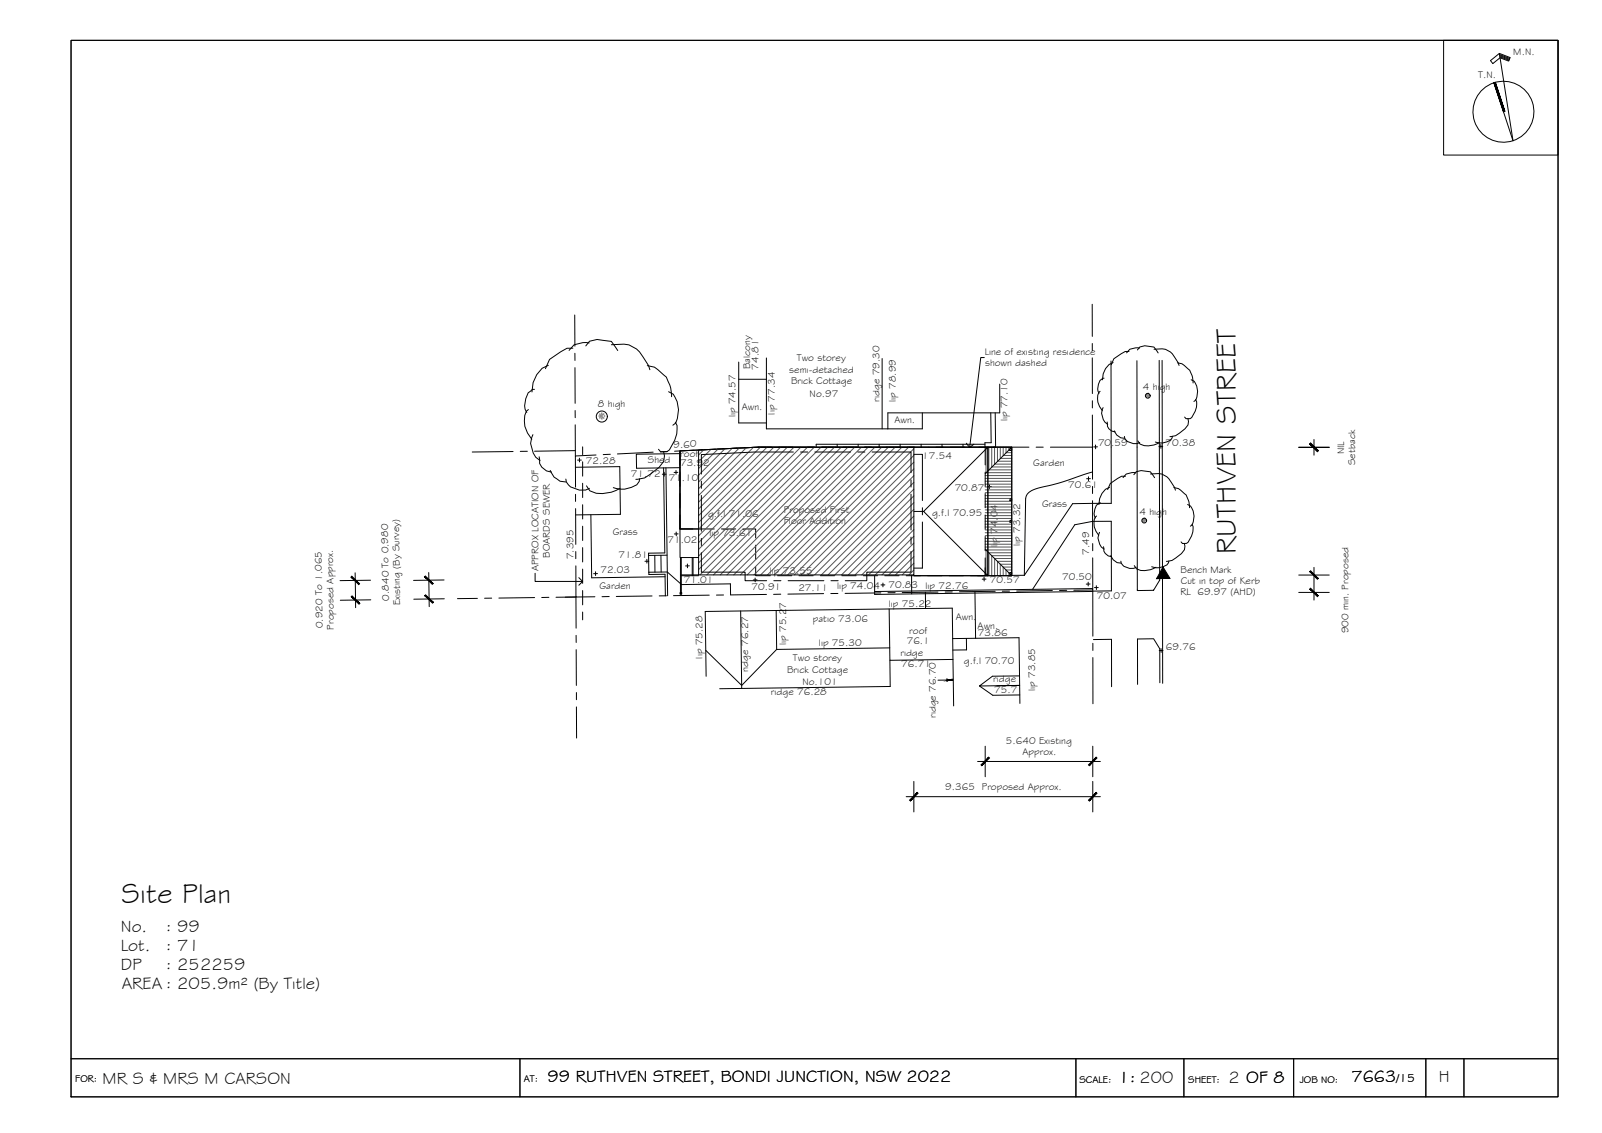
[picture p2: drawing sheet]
<svg xmlns="http://www.w3.org/2000/svg" width="420mm" height="297mm" viewBox="0 0 420 297" stroke-linecap="round" stroke-linejoin="round" font-family="sans-serif">
<!-- layer: TEXT -->
<path d="M305 148.6l1.8 3h-3.4zM303.4 151.6h3.4z" fill="#000" stroke="#000" stroke-width=".26"/>
<!-- layer: BORDER -->
<g fill="none" stroke="#000" stroke-width=".26">
<path d="M18.6 10.6h390v277h-390zM378.6 10.6h30v30.1h-30zM393.2 14l2.8 1.1-.3 .9-2.3-.9-1.9 1.6-.6-.8 2.3-1.9 3.6 22.9-5-15.2M393.3 14.3l2.7 1M393.3 14.6l2.6 1M393.4 14.9l2.4 .9M392.2 21.6l2.5 7.6M18.6 277.6h390M136.4 277.6v10M282.2 277.6v10M310.5 277.6v10M339.3 277.6v10"/>
<path d="M374 277.6v10M383.9 277.6v10"/>
<circle cx="394.3" cy="29.3" r="8"/>
</g>
<!-- layer: 0 -->
<path d="M258.2 93.7h-1l-2.9 23.6M253.4 116.2l.9 1.1 1.1-.8M140.3 150.3v2.1h12.5M151.8 151.4l1 1-1 1" fill="none" stroke="#000" stroke-width=".26"/>
<!-- layer: EXISTING -->
<g fill="none" stroke="#000" stroke-width=".26">
<path d="M291.4 94.7l.1 37.3-10.2 .1-12.6 18.7M304 94.5l.2 57.6-1.7 2.7h-4.2l-.1-60.2M304.8 94.5l.1 84.6M178.3 118.9l-11.4 .2v3.7l11.4-.2M178.3 118.2v20.5M182 118l-3.7 .2v3.7M187.6 117.8l-3.7 .2M193.3 117.5l-3.8 .2M219.6 116.5v.7M225.1 116.5v.7M230.6 116.5v.7M236.1 116.5v.7"/>
<path d="M241.6 116.5v.7M247.1 116.5v.7M252.6 116.5v.7M254.9 117.2h3.5v4.7M258.3 116.5h-44.2v.7M258.4 117.2h-59.6l-3.7 .2M259.8 108.2l.2 7.9h-1.7v1.1M261 108.2l.1 9M261.1 117.2h-2.7h7v33.7h-9M264.9 117.6h.5v.5h-.5zM150.9 122.5l11.6-.2 .2 12.5-11.7 .2M155 135l.2 16.5 19.2-.3"/>
<path d="M174 122.7l.4 22.3h-4.3v.6M174.7 122.7l.4 33.5M178.3 135v3.7h3.4M183.6 138.7h3.7M189.2 138.7h3.8M194.8 138.7h3.4v2.3M258.4 123.8v3.7M258.4 129.4v3.7M258.4 135v3.8M264.9 136.4h.5v.5h-.5zM264.9 130.8h.5v.5h-.5zM286.5 123.7a134.6 134.6 0 0 1-15.4 4.7 2.86 2.86 0 0 0-2.1 2.4l-.3 20"/>
<path d="M170.1 145.6l.1 4.4M170.2 150h4.8l3.8 3.3 12.8-.2v2.9M170.2 150v.6h4.2l.1 5.6M171.7 145.6l.1 4.4M173.3 145.6l.1 4.4M174.9 145.6h-4.8M178.5 155.3l-.1 .5h.4l-.1-.5M178.5 146.2v9.6M178.7 150.9h4.5M178.7 150.7h2.9M178.7 146.2v9.6M181.6 146.2v4.7"/>
<path d="M181.8 150.7h1.4M181.8 146.2v4.7M198.2 148.6v2.3h3.8M198.2 142.9v3.8M203.9 150.9h3.8M209.5 150.9h3.8M215.2 150.9h3.7M220.8 150.9h3.7M226.4 150.9h3.8M229.4 150.9v4.9l57.2-.7M232 150.9h3.8M237.7 150.9h3.7"/>
<path d="M239.1 150.9v4.8M243.3 150.9h3.7M248.9 150.9h3.8M258.4 146.3v4.6h-3.9M258.4 140.6v3.8M258.4 148.9v2M264.9 150.1h.5v.5h-.5zM268.7 150.8h-3.3M270.8 154.5l11.1-16.9 4.7-.9h4.9v18.2l-4.9 .1M286.6 154.3l-57.2 .8M286.8 167.7l4.7-.1v12.4M304.2 179v-8.9l-1.6-2.6h-4.3l.1 11.9"/>
</g>
<!-- layer: ROOFPLAN EXIST. -->
<g fill="none" stroke="#000" stroke-width=".26">
<path d="M193.7 94.9v16h7.3M193.7 99.4h7.3M201 93.8v18.6h40.9v-4.2M231.4 94v18.4M178.3 118.2v20.5M262.2 100.7v7.5h-29.3v4.2M178.3 138.7l.1 7.5h4.8M178.3 138.7h4.9M183.6 138.7h-5.3v-20.5l20.5-1h60.3v33.7h-19.4M239.7 134.1h2.5l16.9-16.9v33.7l-16.9-16.8M233.2 159.7l.1 10.2M242.7 155.3v4.2"/>
<path d="M255.7 155.1l.2 12.3M194.3 160.2l.2 20.3M203.6 160.1l.1 10.2M203.7 170.3l-9.2 9.4-9.4-9.2M233.3 169.9l.1 3.2 16.5-.2M233.3 169.9l-29.6 .4M233.4 173.1l.1 6.9-44.7 .6M249.9 167.4l-.1-8-64.8 .9 .2 17M249.9 167.4l.2 17.7M249.9 167.4l17.4-.2 .2 17.2M253.5 167.4v3h-3.6M256.9 179.8l3.5 2.5 7.1-.1"/>
<path d="M267.4 177.2l-7.1 .1-3.4 2.5 10.5-.1-6 .1"/>
</g>
<!-- layer: BOUNDARY -->
<g fill="none" stroke="#000" stroke-width=".26">
<path d="M286.5 79.8v8.4M150.7 82.6l.1 8.2M150.8 92.6v1.9M150.8 96.4v9.3M286.5 93.8v9.4M286.5 90.1v1.8M134.6 118.4l-10.7 .1M138.3 118.3h-1.9M150.8 107.6l.1 1.9M150.9 111.4v8.1M150.9 118.1l-10.7 .2M156.3 119.3l-5.4 .2v8.2"/>
<path d="M160.1 119.1l-1.9 .1M171.3 118.5l-9.4 .5M175.1 118.4l-1.9 .1M186.3 117.8l-9.4 .5M190 117.7h-1.8M209.9 117.2h-11.1l-6.9 .4M211.7 117.2h1.9M215.5 117.2h9.4M226.7 117.2h1.9M230.5 117.2h9.4M241.8 117.2h1.8M245.5 117.2h9.4"/>
<path d="M256.7 117.2h1.9M260.5 117.2h9.4M271.7 117.2h1.9M275.5 117.2h11v8.4M286.5 105.1v1.8M286.5 108.8v8.4M150.9 129.6v1.9M151 133.3v9.4M286.5 131.3l.1 9.3M286.5 127.5v1.9M125.2 156.9h-5.2M129 156.8h-1.9"/>
<path d="M140.2 156.7l-9.4 .1M144 156.6h-1.9M145.8 156.6l5.3-.1v8.2M151 144.6v1.9M151 148.4l.1 8.1h4.9M159.8 156.4h-1.9M171 156.2l-9.4 .2M174.8 156.2h-1.9M186 156l-9.4 .2M189.8 156h-1.9M201 155.8l-9.3 .2M204.8 155.8h-1.9"/>
<path d="M216 155.6l-9.4 .2M219.8 155.6h-1.9M231 155.4l-9.4 .2M234.8 155.4h-1.9M246 155.2l-9.4 .2M249.8 155.2h-1.9M261 155l-9.4 .1M264.8 155h-1.9M276 154.8l-9.4 .2M279.8 154.8h-1.9M286.6 146.3v8.4h-5M286.6 142.5v1.9"/>
<path d="M286.6 154.7v12.1M151.1 166.6v1.8M151.1 170.3l.1 9.4M286.6 168.6v1.9M286.6 172.4v12.1M151.2 185.3v8.2M151.2 181.6v1.8"/>
</g>
<!-- layer: TEXT1 -->
<path d="M151.1 156.5l-2.8 .1M302.5 154.6v.2" fill="none" stroke="#000" stroke-width=".26"/>
<!-- layer: VEGSPREAD -->
<g fill="none" stroke="#000" stroke-width=".26">
<path d="M143.8 95.8l-1.6 .8-1.4 1.6-1 2.1-.3 2.5M150.2 91.3h-1.5l-4.6 2.9-1 2.5M153.6 90.7l1-1.2 2-.5 3.7 .5 1.7 2.4M154.5 89.9l-1.6-.1-2.3 .6-1.3 1.5M160.3 90.4l3.3-.2a6.1 6.1 0 0 1 5 3.4l1.5 2.3 .3 1M169.8 95.9l1.8 .4 .9 .6 2.3 2 .4 1.1a7.5 7.5 0 0 1 .9 4M289.6 99.2a1.95 1.95 0 0 0-1.5 1.5l-.2 1.3 .4 1.1M291.9 95.1a4.5 4.5 0 0 0-2.8 4.5M296.1 92.1l-1 .1-3 1.9-.6 1.5M298.3 91.8l.6-.8 1.3-.4 2.4 .4 1.1 1.5M298.9 91.2h-1.1l-1.5 .4-.8 .9M302.7 91.6a4.5 4.5 0 0 1 5.3 2l1 1.5 .2 .7"/>
<path d="M308.8 95.1a4.7 4.7 0 0 1 3.5 2.7l.5 1.1 .1 1.5M312.4 99.6a3 3 0 0 1 1.7 3l-.5 2.3-.5 .4M138.6 107.4l-.5 .4a6.7 6.7 0 0 0 1.4 7.4M139.8 114a5.1 5.1 0 0 0 1.8 6.7M140.2 102.1h-.6l-1.1 .9-.6 1.5-.3 1.9 .1 .9 .5 .9M141.4 119.8l.1 .6a3.1 3.1 0 0 0 3.1 3.4M174 118.4l.3 1.1-.2 1.5-1.2 1.5-3.8 2.8-2.3 .4M175.4 102.7l1.2 .6a7.3 7.3 0 0 1 .6 7.6l-.7 .6M177.1 110.7l.5 .9a8.2 8.2 0 0 1-2.7 6.8h-1.6l-.6-.6M288.5 102.6a3.1 3.1 0 0 0-.1 4l.7 1M289.3 106.9a3.3 3.3 0 0 0 1.2 4.4M290.4 110.6a2.19 2.19 0 0 0 2.1 2.6"/>
<path d="M292.3 113a2.72 2.72 0 0 0 2.6 1.9M294.9 114.4l.1 .5a2.88 2.88 0 0 0 3.9 1.1M298.4 115.6l.6 .8a5.4 5.4 0 0 0 5.2-.4M307.5 114.4l-.1 .4a3.9 3.9 0 0 1-4.4 1.1M311.6 109.8l.1 .7-.1 .9-.8 1-2.5 1.8-1.5 .3M313.5 104.7a4.4 4.4 0 0 1-1.4 5.1h-1l-.4-.5M144.3 123.3l1 1.8 1.6 1.1 1.5 .2M148.4 125.6l.1 .8a4.4 4.4 0 0 0 6.1 1.6M153.8 127.4l.9 1.3a8.2 8.2 0 0 0 7.9-.7M167.8 125.5l-.2 .7-.6 .9a6.7 6.7 0 0 1-6.1 .7M287.6 135.3a2.68 2.68 0 0 0-.6 2.9l.5 1.1 .7 1M288.4 139.6a3.2 3.2 0 0 0 1.2 4.4"/>
<path d="M288.6 131.9a1.99 1.99 0 0 0-1.4 1.5l-.3 1.3 .4 1.1M291 127.8a4.6 4.6 0 0 0-2.8 4.5M295.2 124.9h-1l-3 1.9-.7 1.5M297.4 124.5l.6-.8 1.3-.3 2.4 .3 1.1 1.5M297.9 124l-1-.1-1.5 .4-.9 .9M301.7 124.3a4.5 4.5 0 0 1 5.4 2l1 1.5 .2 .7M307.9 127.8a4.8 4.8 0 0 1 3.5 2.7l.4 1.1 .2 1.5M311.5 132.3a3.5 3.5 0 0 1 1.5 4.5l-.3 .8-.5 .4M312.6 137.4a3.5 3.5 0 0 1-.1 3.1l-.9 1.7-.4 .3h-1.1l-.3-.4M289.4 143.3a2.19 2.19 0 0 0 2.1 2.6M291.3 145.7a2.76 2.76 0 0 0 2.7 1.9M294 147.1l.1 .5a2.86 2.86 0 0 0 3.9 1.1"/>
<path d="M297.5 148.3a2.23 2.23 0 0 0 2.7 1.3l1.5-.2 1.5-.7M306.5 147.1v.4a3.9 3.9 0 0 1-4.4 1.1M310.6 142.5l.2 .7-.2 .9-.7 1-2.5 1.8-1.5 .3"/>
</g>
<!-- layer: VEGE_01 -->
<g fill="none" stroke="#b88a5c" stroke-width=".26">
<path d="M157.1 109.2h.1M157.3 109h.1M157.3 109.5h.1M157.3 108.7h.1M157.3 109.7h.1M157.5 109.2h.1M157.5 109h.1M157.5 109.4h.1M157.7 109.2h.1M157.7 109.8h.1M157.7 108.6h.1M157.8 109.2h.1"/>
<path d="M157.8 108.9h.1M157.8 108.5h.1M157.9 109.6h.1M157.9 110h.1M158 109.2h.1M158 108.8h.1M158 109.6h.1M158.2 109.7h.1M158.2 108.7h.1M158.4 109.7h.1M158.4 108.7h.1M158.5 109.2h.1"/>
<path d="M158.6 109.2h.1M300.7 103.8h.1M300.7 104.1h.1M300.7 103.5h.1M300.9 104h.1M300.9 103.5h.1M300.9 103.8h.1M300.9 103.6h.1M301 103.8h.1M301 103.7h.1M301 103.4h.1M301.1 104.2h.1"/>
<path d="M301.1 103.7h.1M301.1 103.8h.1M301.2 103.8h.1M301.2 103.3h.1M301.2 104.2h.1M301.3 103.8h.1M301.4 103.8h.1M299.7 136.5h.1M299.7 136.8h.1M299.7 136.2h.1M300 136.5h.1M300 136.2h.1"/>
<path d="M300 136.7h.1M300 136.3h.1M300.1 136.5h.1M300.1 136.9h.1M300.1 136.1h.1M300.1 136.4h.1M300.2 136.4h.1M300.2 136.5h.1M300.3 136.9h.1M300.3 136h.1M300.4 136.5h.1M300.5 136.5h.1"/>
</g>
<g fill="none" stroke="#000" stroke-width=".26">
<circle cx="157.8" cy="109.2" r="1.45"/>
<circle cx="301" cy="103.8" r=".62"/>
<circle cx="300.1" cy="136.5" r=".62"/>
</g>
<!-- layer: HGTS_11 -->
<g fill="none" stroke="#000" stroke-width=".26">
<path d="M287.3 116.7v1M287.8 117.2h-1M304.4 116.5l.1 1M305 117h-1M151.5 120.6h1M152 120.1v1M173.7 124.3h1M174.2 123.8v1M177.3 123.4v.9M177.3 139.5l.1 1M177.8 123.8l-1 .1M177.8 140h-.9"/>
<path d="M259.5 127.1v1M260 127.6h-1M285.5 125v1M286 125.5h-1M156.2 149.9v1M156.7 150.4h-1M169.1 147.1h1.1M169.7 146.6v1M180.3 147.9v1M180.8 148.4h-1M198 151.5l.1 1M198.6 152l-1 .1"/>
<path d="M231.1 153.3h1M231.6 152.9v1M258.1 151.3v1M258.6 151.8h-1M285.4 152.6v1M285.9 153.1h-1M287 154h1M287.5 153.6l.1 1M248.2 178l1.7 .3h-3.9M248.4 178.3v.2l-.2 .1M304 170.6h1M304.5 170v1"/>
</g>
<g fill="#000" stroke="#000" stroke-width=".26">
<path d="M248.4 178.3l.6-.1-.6 .3zM249.2 178.3h.7z"/>
<path d="M248.4 178.5l.7-.3zM248.4 178.5l.7-.3z"/>
<path d="M248.8 178.4l.4-.2zM248.8 178.4l.4-.2z"/>
<path d="M248.4 178.3l.6-.1zM248.4 178.1l.4 .1-.4 .1z"/>
<path d="M248.9 178.4l.5-.1zM248.9 178.4l.5-.1z"/>
</g>
<!-- layer: SERVICES -->
<path d="M152.8 117.2v2M152.8 121.1v3.7M152.8 126.7v3.7M152.8 132.3v3.8M152.8 138v3.7M152.8 143.6v3.7M152.8 149.2v3.7M152.8 154.8v3.8M152.8 160.5v2" fill="none" stroke="#000" stroke-width=".26"/>
<!-- layer: BORDER -->
<g fill="#000" stroke="#000" stroke-width=".26">
<path d="M391.8 21.7l2.5 7.6zM391.8 21.7l.3-.1 2.3 7.7z"/>
<path d="M392.1 21.6l2.3 7.7 .3-.1zM392.1 21.6l2.6 7.6z"/>
</g>
<!-- layer: HATCH -->
<g fill="none" stroke="#545454" stroke-width=".26">
<path d="M184.6 117.9l-1.4 1.4M186.4 117.8l-3.2 3.2M188.3 117.7l-5.1 5.1M190.1 117.6l-6.9 7M192 117.6l-8.8 8.8M193.9 117.5l-10.7 10.6M195.7 117.4l-12.5 12.5M197.6 117.3l-14.4 14.3M199.4 117.3l-16.2 16.1M201.1 117.3l-17.9 17.9M202.9 117.3l-19.7 19.7M204.7 117.3l-21.5 21.4"/>
<path d="M206.4 117.3l-23.2 23.2M208.2 117.3l-25 25M210 117.3l-26.8 26.7M211.7 117.3l-28.5 28.5M213.5 117.3l-30.3 30.3M215.3 117.3l-32.1 32M217.1 117.3l-33.5 33.4M218.8 117.3l-33.4 33.4M220.6 117.3l-33.5 33.4M222.3 117.3l-33.4 33.4M224.1 117.3l-33.4 33.4M225.9 117.3l-33.5 33.4"/>
<path d="M227.7 117.3l-33.5 33.4M229.4 117.3l-33.4 33.4M231.2 117.3l-33.5 33.4M232.9 117.3l-33.4 33.4M234.7 117.3l-33.4 33.4M236.5 117.3l-33.5 33.4M238.3 117.3l-33.5 33.4M239.7 117.6l-33.1 33.1M239.7 119.4l-31.3 31.3M258.6 117.2v6.8M259.3 117.2v6M260.1 117.2v5.3"/>
<path d="M260.8 117.2v4.5M261.6 117.2v3.8M262.3 117.2v3M263.1 117.2v2.3M263.2 119.4h2.2M263.8 117.2v1.5M263.9 118.7h1.5M264.6 117.2v.8M264.7 117.9h.2M239.7 121.2l-29.6 29.5M239.7 122.9l-27.8 27.8M239.7 124.7l-26.1 26"/>
<path d="M239.7 126.5l-24.3 24.2M239.7 128.2l-22.5 22.5M239.7 130l-20.7 20.7M239.7 131.8l-19 18.9M239.7 133.5l-17.2 17.2M239.7 135.3l-15.5 15.4M239.7 137.1l-13.7 13.6M239.7 138.8l-11.9 11.9M258.4 139.7h7M258.4 138.9h7M258.4 138.2h7M258.4 137.4h7"/>
<path d="M258.4 136.7h6.5M258.4 135.9h7M258.4 135.2h7M258.4 134.4h7M258.4 133.7h7M258.4 132.9h7M258.4 132.2h7M258.4 131.4h7M258.4 130.7h7M258.4 129.9h7M258.4 129.2h7M258.4 128.4h7"/>
<path d="M258.4 127.7h7M258.4 126.9h7M258.4 126.2h7M258.4 125.4h7M258.4 124.7h7M258.7 123.9h6.7M259.4 123.2h6M260.2 122.4h5.2M260.9 121.7h4.5M261.6 120.9h3.8M262.4 120.2h3M239.7 140.6l-10.1 10.1"/>
<path d="M239.7 142.4l-8.4 8.3M239.7 144.1l-6.6 6.6M239.7 145.9l-4.8 4.8M239.7 147.7l-3.1 3M239.7 149.5l-1.3 1.2M258.4 143.4h7M258.4 142.7h7M258.4 141.9h7M258.4 141.2h7M258.4 140.4h7M260.8 146.4h4.6M260.9 146.4v4.5"/>
<path d="M261.6 147.2v3.7M261.6 147.2h3.8M264.9 150.2h-.3v.7M265.4 144.2h-6.8v6.7M265.4 144.9h-6v6M265.4 145.7h-5.3v5.2M265.4 147.9h-3.1v3M265.4 148.7h-2.3v2.2M265.4 149.4h-1.6v1.5"/>
</g>
<!-- layer: ROOFPLAN NEW -->
<g fill="none" stroke="#000" stroke-width=".26">
<path d="M208.1 118.5h-10.2l-14 .7v5.1M210 118.5h1.8M213.7 118.5h9.4M225 118.5h1.8M228.7 118.5h10.2v5.4M239.7 119.1h2.2v12.1M259.1 117.2h6.3l-7 7M265.4 117.2v33.7M183.9 126.1v1.9M183.9 129.9v9.4M238.9 125.8v1.9M238.9 129.6v9.3"/>
<path d="M241.9 133.1v1.9M241.9 136.9v12h-2.2M183.9 141.2v1.8M183.9 144.9v5.1M184 150h11.4v2.2h5.7M203 152.2h1.8M206.7 152.2h9.4M217.9 152.2h1.9M238.9 144.6v5.4h-11.6v2.2h-5.6M238.9 140.8v1.9M258.4 144l7 6.9M259.1 150.9h6.3"/>
</g>
<!-- layer: DIMENSION -->
<g fill="none" stroke="#000" stroke-width=".26">
<path d="M340.6 117.3h8M340.6 117.2h8M344.6 115.2v4.1M93.1 150.2l.2 9.1M97.2 152.1l-8 .1M97.2 157.3l-8 .1M112.4 150.1l.2 8.9M116.5 152.1l-8 .1M116.5 157l-8 .1M340.6 155.3h8M340.6 150.8h8M344.6 148.8v8.5"/>
<path d="M256.4 199.6h32.2M258.4 195.6v8M286.6 195.6v8M237.7 208.9h50.9M239.7 204.9v8M286.6 204.9v8"/>
</g>
<!-- layer: 0 -->
<g fill="#000" stroke="#000" stroke-width=".26">
<path d="M343.7 116.1l-.2 .2 2.2 1.8zM343.5 116.3l2.2 1.8-.2 .2z"/>
<path d="M343.5 116.4l2 2 .2-.2zM343.5 116.4l.2-.2 2 2z"/>
<path d="M111.4 156.2l2.3 1.7-2.1-2zM111.4 156.2l2.3 1.7-.3 .2z"/>
<path d="M111.3 151.2l2.1 2 .2-.2zM111.3 151.2l.3-.2 2 2z"/>
<path d="M343.5 154.4l2.2 1.8-2-2zM343.5 154.4l2.2 1.8-.2 .2z"/>
<path d="M343.5 149.9l2 2 .2-.2zM343.5 149.9l.2-.3 2 2.1z"/>
<path d="M259.3 198.5l-1.8 2.2 2-2zM259.3 198.5l-1.8 2.2-.2-.2z"/>
<path d="M240.6 207.8l-1.8 2.2 2-2zM238.6 209.8l2-2-1.8 2.2z"/>
<path d="M285.5 200.5l.2 .2 1.8-2.2zM287.5 198.5l.2 .2-2 2z"/>
<path d="M285.5 209.8l.2 .2 1.8-2.2zM287.5 207.8l.2 .2-2 2z"/>
</g>
<!-- layer: DIMENSION -->
<g fill="#000" stroke="#000" stroke-width=".26">
<path d="M92.3 151.1l-.2 .2 2.2 1.7zM92.1 151.3l2.2 1.7-.2 .3z"/>
<path d="M92.1 156.4l2.1 2 .2-.2zM92.3 156.2l2.1 2-2.3-1.8z"/>
</g>
<!-- layer: NEWWORK -->
<path d="M183.2 118l14.6-.7h41.9v33.4h-56.5z" fill="none" stroke="#000" stroke-width=".26"/>
<g font-size="7.5">
<text x="324.1" y="145.3" transform="rotate(-90 324.1 145.3)">RUTHVEN STREET</text>
<text x="31.9" y="236.7">Site Plan</text>
</g>
<g font-size="4.5">
<text x="31.7" y="244.3">No.</text>
<text x="43.5" y="244.3">: 99</text>
<text x="31.7" y="249.3">Lot.</text>
<text x="43.5" y="249.3">: 71</text>
<text x="31.7" y="254.2">DP</text>
<text x="43.5" y="254.2">: 252259</text>
<text x="31.9" y="259.3">AREA : 205.9m² (By Title)</text>
<text x="26.9" y="284.1">MR S &amp; MRS M CARSON</text>
<text x="143.6" y="283.6">99 RUTHVEN STREET, BONDI JUNCTION, NSW 2022</text>
<text x="293.4" y="283.9">1: 200</text>
<text x="322.2" y="283.9">2 OF 8</text>
<text x="354.4" y="283.8">7663</text>
<text x="377.4" y="283.7">H</text>
</g>
<text font-size="3.2" x="366.2" y="283.8">/15</text>
<g font-size="2.6">
<text x="396.9" y="14.5">M.N.</text>
<text x="387.7" y="20.5">T.N.</text>
<text x="209" y="94.7">Two storey</text>
<text x="258.3" y="93">Line of existing residence</text>
<text x="258.4" y="95.9">shown dashed</text>
<text x="196.7" y="96.8" transform="rotate(-90 196.7 96.8)">Balcony</text>
<text x="198.9" y="96.9" transform="rotate(-90 198.9 96.9)">74.81</text>
<text x="207" y="97.7">semi-detached</text>
<text x="207.5" y="100.7">Brick Cottage</text>
<text x="156.8" y="106.7">8 high</text>
<text x="194.5" y="107.5">Awn.</text>
<text x="212.4" y="104.1">No.97</text>
<text x="230.6" y="105.3" transform="rotate(-90 230.6 105.3)">ridge 79.30</text>
<text x="235" y="105.4" transform="rotate(-90 235 105.4)">lip 78.99</text>
<text x="299.8" y="102.2">4 high</text>
<text x="192.9" y="109.4" transform="rotate(-90 192.9 109.4)">lip 74.57</text>
<text x="203.2" y="108.7" transform="rotate(-90 203.2 108.7)">lip 77.34</text>
<text x="234.6" y="110.8">Awn.</text>
<text x="264.2" y="110.5" transform="rotate(-90 264.2 110.5)">lip 77.10</text>
<text x="176.7" y="117.5" transform="rotate(-3 176.7 117.5)">9.60</text>
<text x="178.4" y="119.9">roof</text>
<text x="288" y="117">70.59</text>
<text x="305.7" y="116.9">70.38</text>
<text x="352.5" y="119.1" transform="rotate(-90 352.5 119.1)">NIL</text>
<text x="153.7" y="121.7">72.28</text>
<text x="165.5" y="125.2">71.72</text>
<text x="169.9" y="121.5">Shed</text>
<text x="178.4" y="122.1">73.92</text>
<text x="241.9" y="120.4">17.54</text>
<text x="271" y="122.3">Garden</text>
<text x="355.4" y="122" transform="rotate(-90 355.4 122)">Setback</text>
<text x="175.4" y="126.2">71.10</text>
<text x="250.4" y="128.7">70.87</text>
<text x="280.1" y="127.8">70.61</text>
<text x="185.7" y="135.6">g.f.l 71.06</text>
<text x="205.6" y="137.5">Floor Addition</text>
<text x="205.6" y="134.5">Proposed First</text>
<text x="244.4" y="135.3">g.f.l 70.95</text>
<text x="273.3" y="132.9">Grass</text>
<text x="298.8" y="134.9">4 high</text>
<text x="160.7" y="140.2">Grass</text>
<text x="175.1" y="142.4">71.02</text>
<text x="186.1" y="140.6">lip 73.61</text>
<text x="261.6" y="143.4" transform="rotate(-90 261.6 143.4)">lip 74.04</text>
<text x="267.6" y="143.1" transform="rotate(-90 267.6 143.1)">lip 73.32</text>
<text x="141.2" y="149.7" transform="rotate(-90 141.2 149.7)">APPROX LOCATION OF</text>
<text x="144.2" y="146.2" transform="rotate(-90 144.2 146.2)">BOARDS SEWER</text>
<text x="150.4" y="146.7" transform="rotate(-90 150.4 146.7)">7.395</text>
<text x="162.2" y="146.4">71.81</text>
<text x="285.7" y="145.4" transform="rotate(-90 285.7 145.4)">7.49</text>
<text x="157.2" y="154.5">Garden</text>
<text x="157.5" y="150.2">72.03</text>
<text x="179.3" y="152.7">71.01</text>
<text x="197.1" y="154.6">70.91</text>
<text x="201.9" y="150.5">lip 73.55</text>
<text x="209.4" y="154.9">27.11</text>
<text x="219.6" y="154.4">lip 74.04</text>
<text x="233" y="154.1">70.83</text>
<text x="242.7" y="154.3">lip 72.76</text>
<text x="259.6" y="152.8">70.57</text>
<text x="278.6" y="152.1">70.50</text>
<text x="309.6" y="150.1">Bench Mark</text>
<text x="309.7" y="153.1">Cut in top of Kerb</text>
<text x="102" y="157.5" transform="rotate(-91 102 157.5)">0.840 To 0.980</text>
<text x="105" y="158.6" transform="rotate(-91 105 158.6)">Existing (By Survey)</text>
<text x="233.1" y="159">lip 75.22</text>
<text x="287.7" y="157.1">70.07</text>
<text x="309.6" y="156">RL 69.97 (AHD)</text>
<text x="84.7" y="164.7" transform="rotate(-91 84.7 164.7)">0.920 To 1.065</text>
<text x="87.6" y="165.1" transform="rotate(-91 87.6 165.1)">Proposed Approx.</text>
<text x="213.2" y="163">patio 73.06</text>
<text x="238.5" y="166.2">roof</text>
<text x="250.7" y="162.4">Awn.</text>
<text x="256.4" y="164.8">Awn.</text>
<text x="256.5" y="166.8">73.86</text>
<text x="353.7" y="166" transform="rotate(-90 353.7 166)">900 min. Proposed</text>
<text x="184.2" y="172.6" transform="rotate(-90 184.2 172.6)">lip 75.28</text>
<text x="206.2" y="169.1" transform="rotate(-90 206.2 169.1)">lip 75.27</text>
<text x="208" y="173.3">Two storey</text>
<text x="214.8" y="169.4">lip 75.30</text>
<text x="236.1" y="172.1">ridge</text>
<text x="237.8" y="168.7">76.1</text>
<text x="305.8" y="170.4">69.76</text>
<text x="196.2" y="176.2" transform="rotate(-90 196.2 176.2)">ridge 76.27</text>
<text x="206.4" y="176.4">Brick Cottage</text>
<text x="210.4" y="179.6">No.101</text>
<text x="236.4" y="175">76.71</text>
<text x="252.8" y="174">g.f.l 70.70</text>
<text x="260.5" y="178.9">ridge</text>
<text x="202.2" y="182.3">ridge 76.28</text>
<text x="260.7" y="181.8">75.7</text>
<text x="271.5" y="181.1" transform="rotate(-90 271.5 181.1)">lip 73.85</text>
<text x="245.4" y="188.2" transform="rotate(-90 245.4 188.2)">ridge 76.70</text>
<text x="263.8" y="195">5.640 Existing</text>
<text x="268.1" y="197.9">Approx.</text>
<text x="247.9" y="207.2">9.365 Proposed Approx.</text>
<text x="19.8" y="283.8">FOR:</text>
<text x="137.4" y="283.6">AT:</text>
<text x="283.1" y="283.9">SCALE:</text>
<text x="311.6" y="283.9">SHEET:</text>
<text x="340.9" y="283.9">JOB NO:</text>
</g>
</svg>
